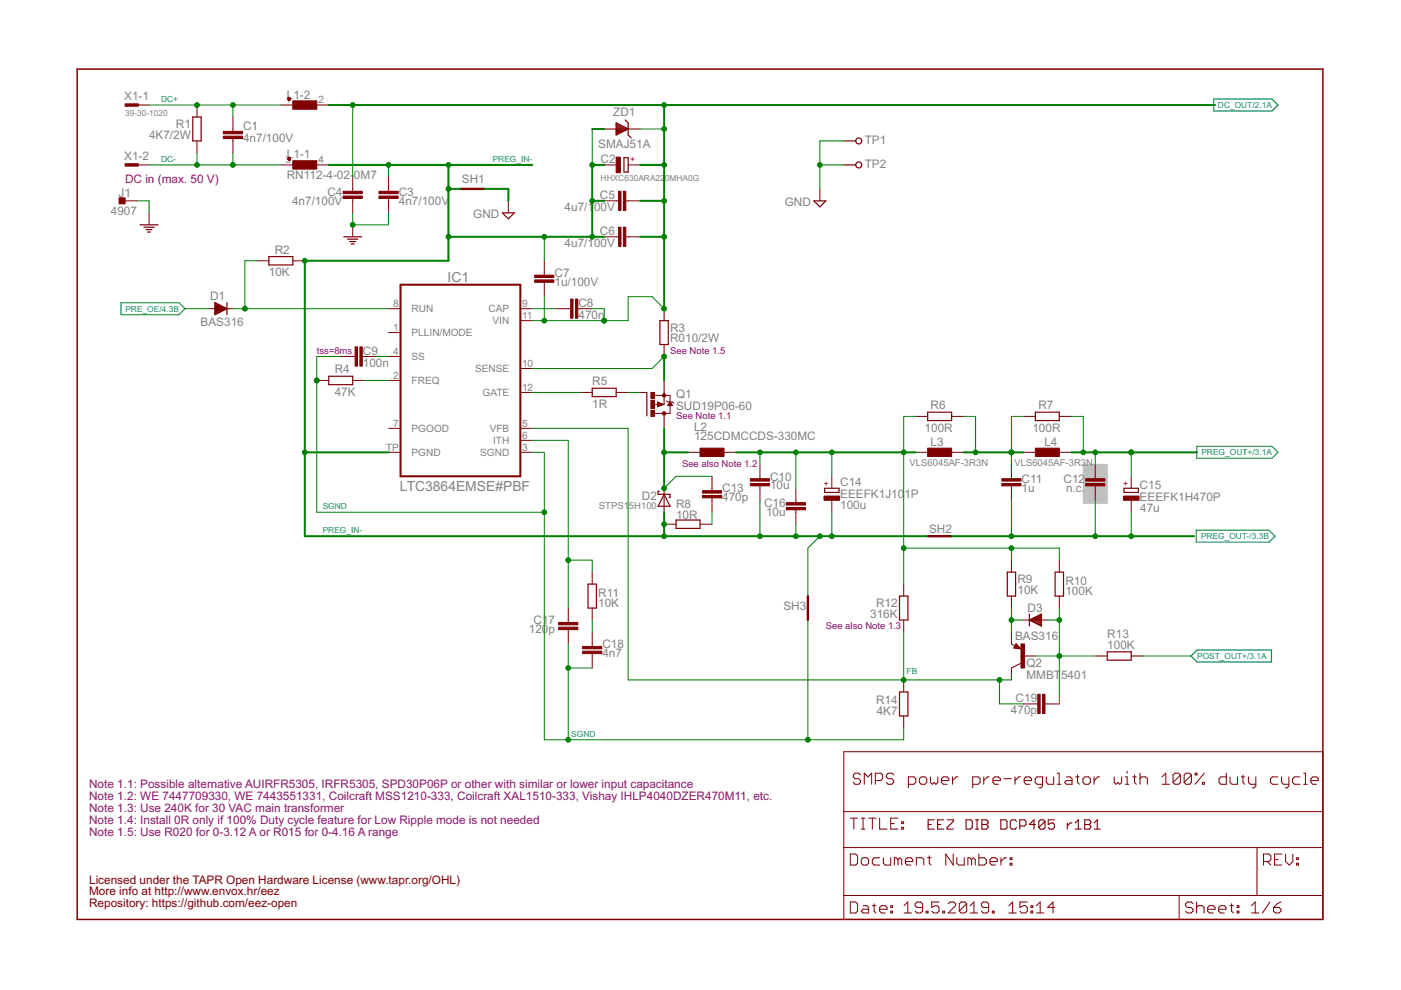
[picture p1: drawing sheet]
<svg xmlns="http://www.w3.org/2000/svg" width="297mm" height="210mm" viewBox="0 0 297 210" stroke-linecap="round" stroke-linejoin="round" font-family="sans-serif">
<path d="M229.7 98.4h5.1v8.3h-5.1z" fill="#c0c0c0" stroke="#c0c0c0" stroke-width=".21"/>
<g fill="none" stroke="#800000" stroke-width=".21">
<path d="M29.1 22.3h2.5M29.1 35h2.5M41.8 22.3v2.5M41.8 29.9v2.5M49.4 24.8v3.1M49.4 29.4v3M59.5 22.3h2.6M59.5 35h2.6M67.2 22.3h2.5M67.2 35h2.5M74.8 37.5v3.1M82.4 37.5v3.1"/>
<path d="M128.1 27.3h2.5M128.1 35h2.5M133.2 27.3h2.5M133.2 35h2.5M26.5 42.6h2.6M31.6 45.1v2.6M54.5 55.3h2.5M62.1 55.3h2.5M74.8 42.1v3M74.8 47.7v2.5M82.4 42.1v3M107.8 42.6v2.5"/>
<path d="M115.4 55.3v3M115.4 59.9v3M128.1 50.2h3M128.1 42.6h3M132.7 50.2h3M132.7 42.6h3M173.8 40v2.6M44.3 65.4h5.1M72.2 75.6h3.1M76.8 75.6h3.1M82.4 70.5h2.5M82.4 65.4h2.5"/>
<path d="M82.4 75.6h2.5M110.3 68h2.6M110.3 65.4h2.6M110.3 78.1h2.6M117.9 65.4h3.1M122.5 65.4h3.1M140.8 65.4v2.6M140.8 73v2.6M67.2 80.7h2.5M74.8 80.7h2.5M82.4 80.7h2.5M82.4 95.9h2.5"/>
<path d="M82.4 90.8h2.5M110.3 95.9h2.6M110.3 83.2h2.6M110.3 90.8h2.6M110.3 93.4h2.6M123 83.2h2.6M130.6 83.2h2.6M135.7 83.2h1.4M138.8 83.8h3.3v3.9h-3.3M139.4 85.2l1.3 .5-1.3 .6zM139.4 86.1h.3M139.4 86h.6"/>
<path d="M139.4 85.9h.9M139.4 85.8h1.2M139.4 85.7h1.1M139.4 85.6h.8M139.4 85.4h.4M139.4 85.3h.2M140.8 80.7v5h-2.2M140.8 87.7v3.1M141.3 85l.3 .2h1l.2 .3M141.6 85.9h.9M141.7 85.8h.7M141.8 85.7h.5"/>
<path d="M141.9 85.6h.4M141.9 85.4h.3M142 85.3h.1M142.1 85.2l.5 .8h-1zM145.9 95.9h2.5M153.5 95.9h2.5M161.1 98.4v3.1M194.1 88.3h2.6M194.1 95.9h2.6M201.8 88.3h2.5M201.8 95.9h2.5M214.4 98.4v3.1"/>
<path d="M217 88.3h2.5M217 95.9h2.5M224.6 88.3h2.5M224.6 95.9h2.5M232.2 98.4v3.1M140.8 111.1h2.5M140.8 103.5v5.1M148.4 111.1h2.6M151 101v3M151 105.6v3M161.1 103v3.1M168.7 103.5v3.1"/>
<path d="M168.7 108.1v3M176.4 101v2.5M176.4 106.1v2.5M214.4 103v3.1M214.4 118.8v2.5M224.6 118.8v2.5M232.2 103v3.1M239.8 101v2.5M239.8 106.1v2.5M120.5 128.9v3.1M120.5 133.5v3M125.6 121.3v2.5"/>
<path d="M125.6 128.9v2.6M125.6 134v3.1M125.6 138.6v3M191.6 123.8v2.6M191.6 131.5v2.5M214.4 126.4v2.5M214.4 134v2.5l.8 .4M215.4 136.5l1.1 1.1-1.6-.2zM217 139.1h2.5M217 131.5h5.1M224.6 126.4v2.5M232.2 139.1h2.6"/>
<path d="M239.8 139.1h2.6M178.9 159.4h101.6v35.5h-101.6zM191.6 144.2v2.5M191.6 151.8v2.5M216.5 140.6l-2.1 1v2.6M217 149.2h3M221.6 149.2h3M178.9 179.7h101.6M178.9 172.1h101.6M180.3 173.5h1.5M181 173.5v2.3M182.5 164.3l-.4-.4h-.8l-.4 .4v.4l.4 .4h.8l.4 .4v.4l-.4 .4h-.8l-.4-.4"/>
<path d="M182.6 173.5h.8M182.6 175.8h.8M183 173.5v2.3M183.2 166.3v-2.4l.8 .8 .8-.8v2.4M184.2 173.5h1.5M185 173.5v2.3M185.6 165.5h1.2l.3-.4v-.8l-.3-.4h-1.2v2.4M186.5 173.5v2.3h1.6M188.8 174.6h.8M189.5 164.3l-.4-.4h-.8l-.4 .4v.4l.4 .4h.8l.4 .4v.4l-.4 .4h-.8l-.4-.4M190.4 173.5h-1.6v2.3h1.6M191.2 175.4h.4v.4h-.4z"/>
<path d="M191.2 174.2h.4v.4h-.4zM192.6 166.3h1.2l.4-.4v-.8l-.4-.4h-1.2v2.3M194.9 165.1l.4-.4h.8l.4 .4v.8l-.4 .4h-.8l-.4-.4zM197.3 164.7v1.2l.4 .4 .4-.4 .3 .4 .4-.4v-1.2M199.6 165.5h1.6v-.4l-.4-.4h-.8l-.4 .4v.8l.4 .4h.8M202 164.7v1.6M203.1 164.7h-.4l-.7 .8M206.2 166.3h1.2l.4-.4v-.8l-.4-.4h-1.2v2.3M208.6 164.7v1.6M209.7 164.7h-.3l-.8 .8M210.5 165.5h1.6v-.4l-.4-.4h-.8l-.4 .4v.8l.4 .4h.8M212.9 165.1h1.5"/>
<path d="M215.2 164.7v1.6M216.4 164.7h-.4l-.8 .8M217.1 165.5h1.6v-.4l-.4-.4h-.8l-.4 .4v.8l.4 .4h.8M221 166.3h-1.1l-.4-.4v-.8l.4-.4h1.1v2l-.3 .3h-.4M221.8 164.7v1.2l.4 .4h1.2v-1.6M224.2 163.9h.4v2.4M224.2 166.3h.7M226.1 164.7h.8l.4 .4v1.2h-1.2l-.4-.4 .4-.4h1.2M228 164.7h.8M228.5 164.3v1.6l.3 .4M229.6 165.1l.4-.4h.8l.4 .4v.8l-.4 .4h-.8l-.4-.4zM232 164.7v1.6"/>
<path d="M233.1 164.7h-.4l-.7 .8M236.2 164.7v1.2l.4 .4 .4-.4 .4 .4 .4-.4v-1.2M238.6 166.3h.8M238.6 164.7h.4v1.6M239 163.6v.3M240.1 164.7h.8M240.5 164.3v1.6l.4 .4M241.7 165.1l.4-.4h.8l.4 .4v1.2M241.7 163.9v2.4M246.4 166.3h1.5M246.4 164.7l.8-.8v2.4M250.3 164.3l-.4-.4h-.8l-.4 .4v1.6"/>
<path d="M250.3 164.3v1.6l-.4 .4h-.8l-.4-.4M250.3 164.3l-1.6 1.6M252.6 164.3l-.4-.4h-.8l-.3 .4v1.6M252.6 164.3v1.6l-.4 .4h-.8l-.3-.4M252.6 164.3l-1.5 1.6M253.4 163.9h.4v.4h-.4zM255 165.9h.3v.4h-.3zM255.3 163.9l-1.9 2.4M260 163.9v2.4h-1.2l-.3-.4v-.8l.3-.4h1.2M260.8 164.7v1.2l.4 .4h1.2v-1.6M263.1 164.7h.8M263.5 164.3v1.6l.4 .4"/>
<path d="M264.7 164.7v1.2l.4 .4h1.2M266.3 164.7v2l-.4 .3h-.4M266.5 179.7v10.2M270.9 164.7h-1.1l-.4 .4v.8l.4 .4h1.1M271.7 164.7v1.2l.4 .4h1.2M273.3 164.7v2l-.4 .3h-.4M275.6 164.7h-1.2l-.4 .4v.8l.4 .4h1.2M276.4 163.9h.4v2.4M276.4 166.3h.8M277.9 165.5h1.6v-.4l-.4-.4h-.8l-.4 .4v.8l.4 .4h.8M178.9 189.9h101.6M180.3 181.1h1.1l.4 .4v1.5l-.4 .4h-1.1z"/>
<path d="M180.3 191.2h1.1l.4 .4v1.6l-.4 .4h-1.1zM182.6 182.2l.4-.3h.8l.4 .3v.8l-.4 .4h-.8l-.4-.4zM183 192h.8l.4 .4v1.2h-1.2l-.4-.4 .4-.4h1.2M185 192h.7M185.3 191.6v1.6l.4 .4M186.5 192.8h1.6v-.4l-.4-.4h-.8l-.4 .4v.8l.4 .4h.8M186.5 181.9h-1.2l-.3 .3v.8l.3 .4h1.2M187.3 181.9v1.1l.4 .4h1.1v-1.5M188.8 193.2h.4v.4h-.4zM188.8 192h.4v.4h-.4zM190.4 182.2l-.4-.3h-.4v1.5M190.4 182.2l.4-.3 .4 .3v1.2"/>
<path d="M190.4 182.2v1.2M191.7 193.6h1.6M191.7 192l.8-.8v2.4M192 182.6h1.5v-.4l-.4-.3h-.8l-.3 .3v.8l.3 .4h.8M194.3 183.4v-1.5h1.2l.4 .3v1.2M195.6 192.4h-1.2l-.4-.4v-.4l.4-.4h.8l.4 .4v1.6l-.4 .4h-.8l-.4-.4M196.4 193.2h.4v.4h-.4zM196.6 181.9h.8M197 181.5v1.5l.4 .4M199.1 191.2h-1.6v1.2l.8-.4h.4l.4 .4v.8l-.4 .4h-.8l-.4-.4M199.9 193.2h.4v.4h-.4zM201 191.6l.4-.4h.8l.4 .4v.4l-1.6 1.6h1.6"/>
<path d="M202.1 181.1v2.3l-1.6-2.3v2.3M202.9 181.9v1.1l.4 .4h1.1v-1.5M205 191.6v1.6l-.4 .4h-.8l-.4-.4M205 191.6l-.4-.4h-.8l-.4 .4v1.6M205 191.6l-1.6 1.6M205.7 193.6h1.6M205.7 192l.8-.8v2.4M206 182.2l-.4-.3h-.4v1.5M206 182.2v1.2M206 182.2l.4-.3 .4 .3v1.2M207.5 181.1v2.3h1.2l.4-.4v-.8l-.4-.3h-1.2M209.6 192.4h-1.2l-.3-.4v-.4l.3-.4h.8l.4 .4v1.6l-.4 .4h-.8l-.3-.4"/>
<path d="M209.9 182.6h1.6v-.4l-.4-.3h-.8l-.4 .3v.8l.4 .4h.8M210.4 193.2h.4v.4h-.4zM212.2 181.9v1.5M213.4 181.9h-.4l-.8 .7M213.9 193.6h1.6M213.9 192l.8-.8v2.4M214.2 183h.4v.4h-.4zM214.2 181.9h.4v.3h-.4zM217.8 191.2h-1.6v1.2l.8-.4h.4l.4 .4v.8l-.4 .4h-.8l-.4-.4M218.6 193.2h.4v.4h-.4zM218.6 192h.4v.4h-.4zM219.8 193.6h1.5"/>
<path d="M219.8 192l.7-.8v2.4M223.6 192.4h-1.5l1.2-1.2v2.4M250 189.9v5M252.9 191.6l-.4-.4h-.7l-.4 .4v.4l.4 .4h.7l.4 .4v.4l-.4 .4h-.7l-.4-.4M253.7 192.4l.4-.4h.8l.4 .4v1.2M253.7 191.2v2.4M256.1 192.8h1.5v-.4l-.4-.4h-.8l-.3 .4v.8l.3 .4h.8M258.4 192.8h1.5v-.4l-.3-.4h-.8l-.4 .4v.8l.4 .4h.8M260.7 192h.8M261.1 191.6v1.6l.4 .4M262.3 193.2h.4v.4h-.4zM262.3 192h.4v.4h-.4z"/>
<path d="M265.3 193.6h1.6M265.3 192l.8-.8v2.4M267.9 182.6h1.1l.5-.4v-.7l-.5-.4h-1.1v2.3M268.7 182.6l.8 .8M269.2 191.2l-1.5 2.4M270 192.4h1.2l.4 .4v.4l-.4 .4h-.8l-.4-.4zM270.2 182.2h.8M271.6 191.2l-.8 .4-.8 .8M271.8 181.1h-1.6v2.3h1.6M272.6 181.1v1.5l.7 .8 .8-.8v-1.5M274.9 183h.4v.4h-.4zM274.9 181.9h.4v.3h-.4z"/>
</g>
<path d="M16.4 14.6h264.1v180.3h-264.1z" fill="none" stroke="#800000" stroke-width=".32"/>
<g fill="none" stroke="#800000" stroke-width=".23">
<path d="M196.8 174.8h.6M198.1 173.8h-1.3v2h1.3M198.8 174.8h.7M200.1 173.8h-1.3v2h1.3M200.8 173.8h1.3v.4l-1.3 1.3v.3h1.3M204.8 173.8h1l.3 .4v1.3l-.3 .3h-1zM206.8 173.8h.7M206.8 175.8h.7M207.2 173.8v2M208.2 173.8h1l.3 .4v.3l-.3 .3 .3 .3v.4l-.3 .3h-1zM208.2 174.8h1M212.2 173.8h1l.3 .4v1.3l-.3 .3h-1z"/>
<path d="M215.5 174.2l-.3-.4h-.7l-.3 .4v1.3l.3 .3h.7l.3-.3M216.2 175.1h1l.3-.3v-.6l-.3-.4h-1v2M219.5 174.8h-1.3l1-1v2M221.6 174.2l-.4-.4h-.6l-.4 .4v1.3M221.6 174.2v1.3l-.4 .3h-.6l-.4-.3M221.6 174.2l-1.4 1.3M223.6 173.8h-1.4v1l.7-.3h.3l.4 .3v.7l-.4 .3h-.6l-.4-.3M226.3 174.5v1.3M227.3 174.5h-.4l-.6 .6M228 175.8h1.3M228 174.5l.6-.7v2M230 173.8h.9l.4 .4v.3l-.4 .3 .4 .3v.4l-.4 .3h-.9z"/>
<path d="M230 174.8h.9M232 175.8h1.3M232 174.5l.6-.7v2"/>
</g>
<g fill="none" stroke="#800000" stroke-width=".25">
<path d="M40.9 24.8h1.8v5.1h-1.8zM61.1 33.6v.3M61.1 33.6a.25 .25 0 0 1 .3-.1 .25 .25 0 0 1 .1 .3 .25 .25 0 0 1-.4 .1M61.1 33.6h.5M61.1 21h.5M61.1 33.9h.4M61.2 21.2h.3M61.5 21.2a.26 .26 0 0 0-.1-.4 .26 .26 0 0 0-.3 .1l.1 .3M61.5 21.2h-.3M130.6 26.1l2.6 1.2-2.6 1.3zM130.6 28.5h.2M130.6 28.3h.7"/>
<path d="M130.6 28.1h1.1M130.6 27.9h1.6M130.6 27.6h2M130.6 27.4h2.5M130.6 27.2h2.3M130.6 27h1.8M130.6 26.8h1.4M130.6 26.5h.9M130.6 26.3h.5M130.6 26.1h.1M132.3 33.4h.9v3.1h-.9zM132.5 25.4l.7 .7v2.5l.6 .7"/>
<path d="M178.9 29.9h2.5M178.9 35h2.5M29.7 47.7h3.8M30.5 48.2h2.2M31 48.7h1.2M31.3 49.2h.6M57 54.4h5.1v1.8h-5.1zM72.9 50.2h3.8M73.7 50.7h2.2M74.1 51.2h1.3M74.5 51.7h.6M106.5 45.1h2.6l-1.3 1.3z"/>
<path d="M172.6 42.6h2.5l-1.3 1.3zM45.6 64.2l2.5 1.2-2.5 1.3zM45.6 66.5h.4M45.6 66.3h.8M45.6 66.1h1.2M45.6 65.8h1.7M45.6 65.6h2.1M45.6 65.4h2.4M45.6 65.2h2M45.6 65h1.6M45.6 64.7h1.1M45.6 64.5h.7"/>
<path d="M45.6 64.3h.2M48.1 64.2v2.5M69.7 79.8h5.1v1.8h-5.1zM139.9 68h1.8v5h-1.8zM125.6 82.3h5v1.8h-5zM137.1 83.2v5M196.7 87.4h5.1v1.8h-5.1zM219.5 87.4h5.1v1.8h-5.1zM139.8 104.2h-.3v.6h2.6v.6h-.3M140.8 104.8l1.3 2.5h-2.6zM143.3 110.3h5.1v1.7h-5.1zM174.8 103.5h3.1v.9h-3.1z"/>
<path d="M238.3 103.5h3.1v.9h-3.1zM124.7 123.8h1.7v5.1h-1.7zM190.7 126.4h1.8v5.1h-1.8zM213.6 121.3h1.7v5.1h-1.7zM215.5 137.2h.3l-.3-.3-.3 .4 1 .1-.7-.7-.4 .6M218.2 130.2v2.5M218.2 131.5l2.6-1.3v2.5zM218.4 131.4h2.4M218.6 131.6h2.2M218.8 131.2h2M219 131.8h1.8M219.3 131h1.5"/>
<path d="M219.5 132.1h1.3M219.7 130.7h1.1M219.9 132.3h.9M220.2 130.5h.6M220.4 132.5h.4M220.6 130.3h.2M223.7 121.3h1.8v5.1h-1.8zM234.8 138.2h5v1.8h-5zM190.7 146.7h1.8v5.1h-1.8z"/>
<circle cx="182.1" cy="35" r=".64"/>
<circle cx="182.1" cy="29.9" r=".64"/>
</g>
<g fill="#800000" stroke="#800000" stroke-width=".21">
<path d="M131.1 48.2h.6v4h-.6z"/>
<path d="M132.2 48.2h.5v4h-.5z"/>
<path d="M159.1 102.5h4.1v.5h-4.1z"/>
<path d="M159.1 101.5h4.1v.5h-4.1z"/>
<path d="M148.9 105.1h4.1v.5h-4.1z"/>
<path d="M148.9 104h4.1v.5h-4.1z"/>
<path d="M216.5 136.5h.7v5.1h-.7z"/>
<path d="M166.7 107.6h4.1v.5h-4.1z"/>
<path d="M166.7 106.6h4.1v.5h-4.1z"/>
<path d="M131.1 40.6h.6v4h-.6z"/>
<path d="M132.2 40.6h.5v4h-.5z"/>
<path d="M123.5 138.1h4.1v.5h-4.1z"/>
<path d="M123.5 137.1h4.1v.5h-4.1z"/>
<path d="M118.4 133h4.1v.5h-4.1z"/>
<path d="M118.4 132h4.1v.5h-4.1z"/>
<path d="M113.4 58.3h4v.5h-4z"/>
<path d="M113.4 59.4h4v.5h-4z"/>
<path d="M219.5 95h5.1v1.8h-5.1z"/>
<path d="M196.7 95h5.1v1.8h-5.1z"/>
<path d="M138 87h.8v1.3h-.8z"/>
<path d="M138 83.2h.8v1.3h-.8z"/>
<path d="M138 84.9h.8v1.7h-.8z"/>
<path d="M122 63.4h.5v4.1h-.5z"/>
<path d="M121 63.4h.5v4.1h-.5z"/>
<path d="M76.3 73.6h.5v4h-.5z"/>
<path d="M75.3 73.6h.5v4h-.5z"/>
<path d="M221 147.2h.6v4.1h-.6z"/>
<path d="M220 147.2h.5v4.1h-.5z"/>
<path d="M72.7 40.6h4.1v.5h-4.1z"/>
<path d="M72.7 41.6h4.1v.5h-4.1z"/>
<path d="M80.3 41.6h4.1v.5h-4.1z"/>
<path d="M80.3 40.6h4.1v.5h-4.1z"/>
<path d="M47.3 27.9h4.1v.5h-4.1z"/>
<path d="M47.3 28.9h4.1v.5h-4.1z"/>
<path d="M148.4 95h5.1v1.8h-5.1z"/>
<path d="M174.7 105.2h3.3v.9h-3.3z"/>
<path d="M212.4 102.5h4.1v.5h-4.1z"/>
<path d="M212.4 101.5h4.1v.5h-4.1z"/>
<path d="M230.2 102.5h4.1v.5h-4.1z"/>
<path d="M230.2 101.5h4.1v.5h-4.1z"/>
<path d="M25.3 42h1.2v1.2h-1.2z"/>
<path d="M26.5 22h2.8v.5h-2.8z"/>
<path d="M26.5 34.7h2.8v.5h-2.8z"/>
<path d="M62.1 34.1h5.1v1.8h-5.1z"/>
<path d="M62.1 21.4h5.1v1.8h-5.1z"/>
<path d="M130.6 33.3h.9v3.3h-.9z"/>
<path d="M238.2 105.2h3.3v.9h-3.3z"/>
</g>
<path d="M97.6 40h5.1M196.7 113.7h5.1M171.3 126.4v5.1" fill="none" stroke="#800000" stroke-width=".51"/>
<g fill="#800000" stroke="#800000" stroke-width=".21">
<circle cx="140.8" cy="83.8" r=".36"/>
<circle cx="140.8" cy="87.7" r=".36"/>
</g>
<path d="M84.9 60.4h25.4v40.6h-25.4z" fill="none" stroke="#800000" stroke-width=".42"/>
<g fill="none" stroke="#008000" stroke-width=".42">
<path d="M69.7 22.3h187.9M69.7 35h43.2M95.1 35v20.3h-30.5v58.4h132.1M125.6 27.3h2.5M128.1 35h-2.5v15.2M135.7 35h5.1M140.8 22.3v43.1M95.1 40h2.5M95.1 50.2h33M102.7 40h5.1v2.6M125.6 42.6h2.5M135.7 42.6h5.1"/>
<path d="M135.7 50.2h5.1M140.8 75.6v5.1M64.6 95.9h17.8M140.8 90.8v12.7M140.8 95.9h5.1M156 95.9h38.1M204.3 95.9h12.7M227.1 95.9h26.7M140.8 108.6v5.1M201.8 113.7h51.4"/>
</g>
<g fill="none" stroke="#008000" stroke-width=".21">
<path d="M31.6 35h27.9M31.6 22.3h27.9M41.8 32.4v2.6M49.4 22.3v2.5M49.4 32.4v2.6M74.8 22.3v15.2M82.4 35v2.5M125.6 27.3v7.7M135.7 27.3h5.1M173.8 35h5.1M178.9 29.9h-5.1v10.1M29.1 42.6h2.5v2.5"/>
<path d="M54.5 55.3h-2.6v10.1M74.8 45.1v2.6h7.6v-2.6M115.4 50.2v5.1M39.2 65.4h5.1M49.4 65.4h33M72.2 75.6h-5v33h48.2M79.9 75.6h2.5M112.9 65.4h5M115.4 62.9v5.1M125.6 65.4h2.5v2.6M140.8 65.4l-2.5-2.5h-5.1v5.1h-20.3M140.8 75.6l-2.5 2.5h-25.4"/>
<path d="M77.3 80.7h5.1M112.9 90.8h20.3v53.4h81.2M112.9 95.9h2.5v60.9h76.2v-2.5M112.9 93.4h7.6v35.5M112.9 83.2h10.1M133.2 83.2h2.5M161.1 95.9v2.5M168.7 95.9v7.6M176.4 95.9v5.1M194.1 88.3h-2.5v35.5M204.3 88.3h2.5v7.6M217 88.3h-2.6v10.1"/>
<path d="M227.1 88.3h2.6v7.6M232.2 95.9v2.5M239.8 95.9v5.1M120.5 118.8h5.1v2.5M151 108.6v2.5M151 101h-7.7l-2.5 2.5M161.1 106.1v7.6M168.7 111.1v2.6M173.8 113.7l-2.5 2.5v10.2M176.4 108.6v5.1M191.6 116.2h33v2.6M214.4 106.1v7.6"/>
<path d="M214.4 116.2v2.6M232.2 106.1v7.6M239.8 108.6v5.1M120.5 136.5v20.3M125.6 131.5v2.5M171.3 131.5v25.3M191.6 134v10.2M214.4 131.5h2.6M214.4 128.9v5.1M219.5 139.1h12.7M222.1 131.5h2.5M224.6 128.9v20.3"/>
<path d="M242.4 139.1h10.1M120.5 141.6h5.1M211.9 144.2v5h5.1"/>
</g>
<g fill="#008000" stroke="#008000" stroke-width=".21">
<circle cx="173.8" cy="35" r=".51"/>
<circle cx="140.8" cy="65.4" r=".51"/>
<circle cx="128.1" cy="68" r=".51"/>
<circle cx="140.8" cy="22.3" r=".51"/>
<circle cx="74.8" cy="22.3" r=".51"/>
<circle cx="115.4" cy="68" r=".51"/>
<circle cx="140.8" cy="35" r=".51"/>
<circle cx="140.8" cy="42.6" r=".51"/>
<circle cx="140.8" cy="50.2" r=".51"/>
<circle cx="140.8" cy="27.3" r=".51"/>
<circle cx="191.6" cy="144.2" r=".51"/>
<circle cx="211.9" cy="144.2" r=".51"/>
<circle cx="224.6" cy="139.1" r=".51"/>
<circle cx="224.6" cy="131.5" r=".51"/>
<circle cx="214.4" cy="131.5" r=".51"/>
<circle cx="214.4" cy="116.2" r=".51"/>
<circle cx="168.7" cy="95.9" r=".51"/>
<circle cx="161.1" cy="95.9" r=".51"/>
<circle cx="191.6" cy="116.2" r=".51"/>
<circle cx="191.6" cy="95.9" r=".51"/>
<circle cx="176.4" cy="95.9" r=".51"/>
<circle cx="120.5" cy="118.8" r=".51"/>
<circle cx="140.8" cy="95.9" r=".51"/>
<circle cx="140.8" cy="103.5" r=".51"/>
<circle cx="120.5" cy="141.6" r=".51"/>
<circle cx="171.3" cy="156.8" r=".51"/>
<circle cx="120.5" cy="156.8" r=".51"/>
<circle cx="67.2" cy="80.7" r=".51"/>
<circle cx="115.4" cy="108.6" r=".51"/>
<circle cx="140.8" cy="75.6" r=".51"/>
<circle cx="214.4" cy="95.9" r=".51"/>
<circle cx="206.8" cy="95.9" r=".51"/>
<circle cx="214.4" cy="113.7" r=".51"/>
<circle cx="232.2" cy="113.7" r=".51"/>
<circle cx="239.8" cy="113.7" r=".51"/>
<circle cx="49.4" cy="35" r=".51"/>
<circle cx="41.8" cy="35" r=".51"/>
<circle cx="49.4" cy="22.3" r=".51"/>
<circle cx="41.8" cy="22.3" r=".51"/>
<circle cx="239.8" cy="95.9" r=".51"/>
<circle cx="229.7" cy="95.9" r=".51"/>
<circle cx="232.2" cy="95.9" r=".51"/>
<circle cx="74.8" cy="47.7" r=".51"/>
<circle cx="173.8" cy="113.7" r=".51"/>
<circle cx="168.7" cy="113.7" r=".51"/>
<circle cx="161.1" cy="113.7" r=".51"/>
<circle cx="140.8" cy="111.1" r=".51"/>
<circle cx="176.4" cy="113.7" r=".51"/>
<circle cx="140.8" cy="113.7" r=".51"/>
<circle cx="82.4" cy="35" r=".51"/>
<circle cx="95.1" cy="35" r=".51"/>
<circle cx="95.1" cy="40" r=".51"/>
<circle cx="125.6" cy="42.6" r=".51"/>
<circle cx="125.6" cy="50.2" r=".51"/>
<circle cx="115.4" cy="50.2" r=".51"/>
<circle cx="125.6" cy="35" r=".51"/>
<circle cx="95.1" cy="50.2" r=".51"/>
<circle cx="64.6" cy="95.9" r=".51"/>
<circle cx="64.6" cy="55.3" r=".51"/>
<circle cx="51.9" cy="65.4" r=".51"/>
</g>
<path d="M257.3 21h12.4l1.3 1.3-1.3 1.2h-12.4zM25.7 64.2h12.3l1.2 1.2-1.2 1.3h-12.3zM253.7 94.6h16l1.3 1.3-1.3 1.3h-16zM253.6 112.4h15.4l1.3 1.3-1.3 1.3h-15.4zM252.5 139.1l1.3-1.3h15.8v2.6h-15.8z" fill="none" stroke="#008080" stroke-width=".25"/>
<g font-size="2.9" fill="#808080">
<text x="94.9" y="59.7">IC1</text>
<text x="84.8" y="104.1">LTC3864EMSE#PBF</text>
</g>
<g font-size="2.5" fill="#808080">
<text x="26.3" y="21.3">X1-1</text>
<text x="60.8" y="20.9">L1-2</text>
<text x="31.6" y="29.4">4K7/2W</text>
<text x="37.3" y="27.1">R1</text>
<text x="51.5" y="27.6">C1</text>
<text x="130" y="24.7">ZD1</text>
<text x="26.3" y="34">X1-2</text>
<text x="51.5" y="30.1">4n7/100V</text>
<text x="60.8" y="33.6">L1-1</text>
<text x="126.8" y="31.4">SMAJ51A</text>
<text x="127.3" y="34.5">C2</text>
<text x="183.3" y="35.6">TP2</text>
<text x="183.3" y="30.5">TP1</text>
<text x="25.1" y="41.8">J1</text>
<text x="60.8" y="37.9">RN112-4-02-</text>
<text x="69.4" y="41.6">C4</text>
<text x="75" y="37.9">0M7</text>
<text x="84.5" y="41.6">C3</text>
<text x="97.9" y="38.8">SH1</text>
<text x="23.5" y="45.6">4907</text>
<text x="61.9" y="43.5">4n7/100V</text>
<text x="84.5" y="43.5">4n7/100V</text>
<text x="100.3" y="46.3">GND</text>
<text x="119.7" y="44.7">4u7/1</text>
<text x="126" y="44.7">00V</text>
<text x="127.2" y="42.2">C5</text>
<text x="166.4" y="43.7">GND</text>
<text x="58.3" y="53.8">R2</text>
<text x="119.7" y="52.4">4u7/100V</text>
<text x="127.2" y="49.8">C6</text>
<text x="57" y="58.6">10K</text>
<text x="117.6" y="58.7">C7</text>
<text x="44.6" y="63.7">D1</text>
<text x="117.6" y="60.6">1u/100V</text>
<text x="122.6" y="65.1">C8</text>
<text x="42.5" y="69">BAS316</text>
<text x="122.6" y="67.6">470n</text>
<text x="142.1" y="70.3">R3</text>
<text x="76.9" y="77.8">100n</text>
<text x="76.9" y="75.2">C9</text>
<text x="142.1" y="72.5">R010/2W</text>
<text x="71" y="84">47K</text>
<text x="71" y="79.2">R4</text>
<text x="125.6" y="81.7">R5</text>
<text x="125.6" y="86.5">1R</text>
<text x="143.3" y="87">SUD19P06-60</text>
<text x="143.3" y="84.5">Q1</text>
<text x="197.3" y="86.8">R6</text>
<text x="220.2" y="86.8">R7</text>
<text x="147.2" y="93.4">125CDMCCDS-330MC</text>
<text x="147.2" y="91.5">L2</text>
<text x="196" y="91.6">100R</text>
<text x="197.3" y="94.5">L3</text>
<text x="218.9" y="91.6">100R</text>
<text x="221.4" y="94.5">L4</text>
<text x="163.3" y="101.9">C10</text>
<text x="136.1" y="105.9">D2</text>
<text x="143.3" y="107.7">R8</text>
<text x="153.1" y="106.3">470p</text>
<text x="153.1" y="104.4">C13</text>
<text x="162" y="107.6">C16</text>
<text x="163.3" y="103.8">10u</text>
<text x="178.1" y="108">100u</text>
<text x="178.1" y="105.6">EEEFK1J10</text>
<text x="178.1" y="103">C14</text>
<text x="191.7" y="105.6">1P</text>
<text x="216.6" y="104.4">1u</text>
<text x="216.6" y="102.5">C11</text>
<text x="225.5" y="102.5">C12</text>
<text x="226" y="104.4">n.c.</text>
<text x="241.6" y="106.2">EEEFK1H470P</text>
<text x="241.6" y="103.7">C15</text>
<text x="143.3" y="110">10R</text>
<text x="162.4" y="109.5">10u</text>
<text x="197" y="113.1">SH2</text>
<text x="241.8" y="108.6">47u</text>
<text x="215.7" y="125.9">10K</text>
<text x="215.7" y="123.6">R9</text>
<text x="225.9" y="123.9">R10</text>
<text x="126.8" y="128.7">10K</text>
<text x="126.8" y="126.5">R11</text>
<text x="166.1" y="129.4">SH3</text>
<text x="184.5" y="131">316K</text>
<text x="185.8" y="128.7">R12</text>
<text x="217.9" y="129.7">D3</text>
<text x="225.9" y="126.1">100K</text>
<text x="112.1" y="134.3">120p</text>
<text x="113.1" y="132.3">C17</text>
<text x="127.7" y="137.4">C18</text>
<text x="215.2" y="135.7">BAS316</text>
<text x="234.8" y="137.6">100K</text>
<text x="234.8" y="135.4">R13</text>
<text x="127.7" y="139.3">4n7</text>
<text x="217.6" y="141.5">Q2</text>
<text x="185.8" y="149.3">R14</text>
<text x="215.3" y="148.9">C19</text>
<text x="217.6" y="144">MMBT</text>
<text x="225" y="144">5401</text>
<text x="185.9" y="151.5">4K7</text>
<text x="214.3" y="151.4">470p</text>
</g>
<g font-size="2.5" fill="#800080">
<text x="26.5" y="38.8">DC in (max. 50 V)</text>
<text x="18.9" y="167">Note 1.1: Possible alternative AUIRFR5305, IRFR5305, SPD30P06P or other with similar or lower input capacitance</text>
<text x="18.9" y="169.6">Note 1.2: WE 7447709330, WE 7443551331, Coilcraft MSS1210-333, Coilcraft XAL1510-333, Vishay IHLP4040DZER470M11, etc.</text>
<text x="18.9" y="172.1">Note 1.3: Use 240K for 30 VAC main transformer</text>
<text x="18.9" y="174.6">Note 1.4: Install 0R only if 100% Duty cycle feature for Low Ripple mode is not needed</text>
<text x="18.9" y="177.2">Note 1.5: Use R020 for 0-3.12 A or R015 for 0-4.16 A range</text>
</g>
<g font-size="2.5" fill="#800000">
<text x="18.9" y="187.3">Licensed under the TAPR Open Hardware License (www.tapr.org/OHL)</text>
<text x="18.9" y="189.9">More info at http://www.envox.hr/eez</text>
<text x="18.9" y="192.4">Repository: https://github.com/eez-open</text>
</g>
<g font-size="2.1" fill="#808080">
<text x="60.5" y="21.9">1</text>
<text x="67.5" y="21.9">2</text>
<text x="60.5" y="34.6">3</text>
<text x="67.5" y="34.6">4</text>
<text x="83.4" y="65.1">8</text>
<text x="110.7" y="65.1">9</text>
<text x="83.4" y="70.2">1</text>
<text x="87.3" y="71.3">PLLIN/MODE</text>
<text x="87.3" y="66.2">RUN</text>
<text x="103.6" y="66.2">CAP</text>
<text x="104.4" y="68.7">VIN</text>
<text x="110.7" y="67.6">11</text>
<text x="83.4" y="75.2">4</text>
<text x="87.3" y="76.4">SS</text>
<text x="110.7" y="77.8">10</text>
<text x="83.4" y="80.3">2</text>
<text x="87.3" y="81.4">FREQ</text>
<text x="100.8" y="78.9">SENSE</text>
<text x="102.3" y="84">GATE</text>
<text x="110.7" y="82.9">12</text>
<text x="81.8" y="95.6">TP</text>
<text x="83.4" y="90.5">7</text>
<text x="87.3" y="91.6">PGOOD</text>
<text x="103.8" y="91.6">VFB</text>
<text x="104.5" y="94.1">ITH</text>
<text x="110.7" y="90.5">5</text>
<text x="110.7" y="93">6</text>
<text x="110.7" y="95.6">3</text>
<text x="87.3" y="96.7">PGND</text>
<text x="101.8" y="96.7">SGND</text>
</g>
<g font-size="2" fill="#800080">
<text x="67.2" y="75">tss=8ms</text>
<text x="142.1" y="75">See Note 1.5</text>
<text x="143.3" y="88.9">See Note 1.1</text>
<text x="144.6" y="99.1">See also Note 1.2</text>
<text x="175.1" y="133.4">See also Note 1.3</text>
</g>
<g font-size="2" fill="#808080">
<text x="192.9" y="98.8">VLS6045AF-3R3N</text>
<text x="215.1" y="98.8">VLS6045AF-3R3</text>
<text x="230.3" y="98.8">N</text>
<text x="127" y="107.9">STPS1</text>
<text x="133.3" y="107.9">5H100</text>
</g>
<g font-size="1.8" fill="#008080">
<text x="34.1" y="21.6">DC+</text>
<text x="258.2" y="22.9">DC_OUT/2.1A</text>
<text x="34.1" y="34.3">DC-</text>
<text x="104.5" y="34.3">PREG_IN-</text>
<text x="26.6" y="66.1">PRE_OE/4.3B</text>
<text x="254.7" y="96.5">PREG_OUT+/3.1A</text>
<text x="68.4" y="108">SGND</text>
<text x="68.4" y="113.1">PREG_IN-</text>
<text x="254.6" y="114.3">PREG_OUT-/3.3B</text>
<text x="192.2" y="142.9">FB</text>
<text x="253.8" y="139.7">POST_OUT+/3.1A</text>
<text x="121.1" y="156.2">SGND</text>
</g>
<g font-size="1.8" fill="#808080">
<text x="26.5" y="24.7">39-30-1020</text>
<text x="127.3" y="38.3">HHXC630ARA22</text>
<text x="141" y="38.3">0MHA0G</text>
</g>
<g font-size="1.8" fill="#800000">
<text x="133.6" y="34.4">+</text>
<text x="175.8" y="103.1" transform="rotate(-90 175.8 103.1)">+</text>
<text x="239.3" y="103.1" transform="rotate(-90 239.3 103.1)">+</text>
</g>
</svg>
